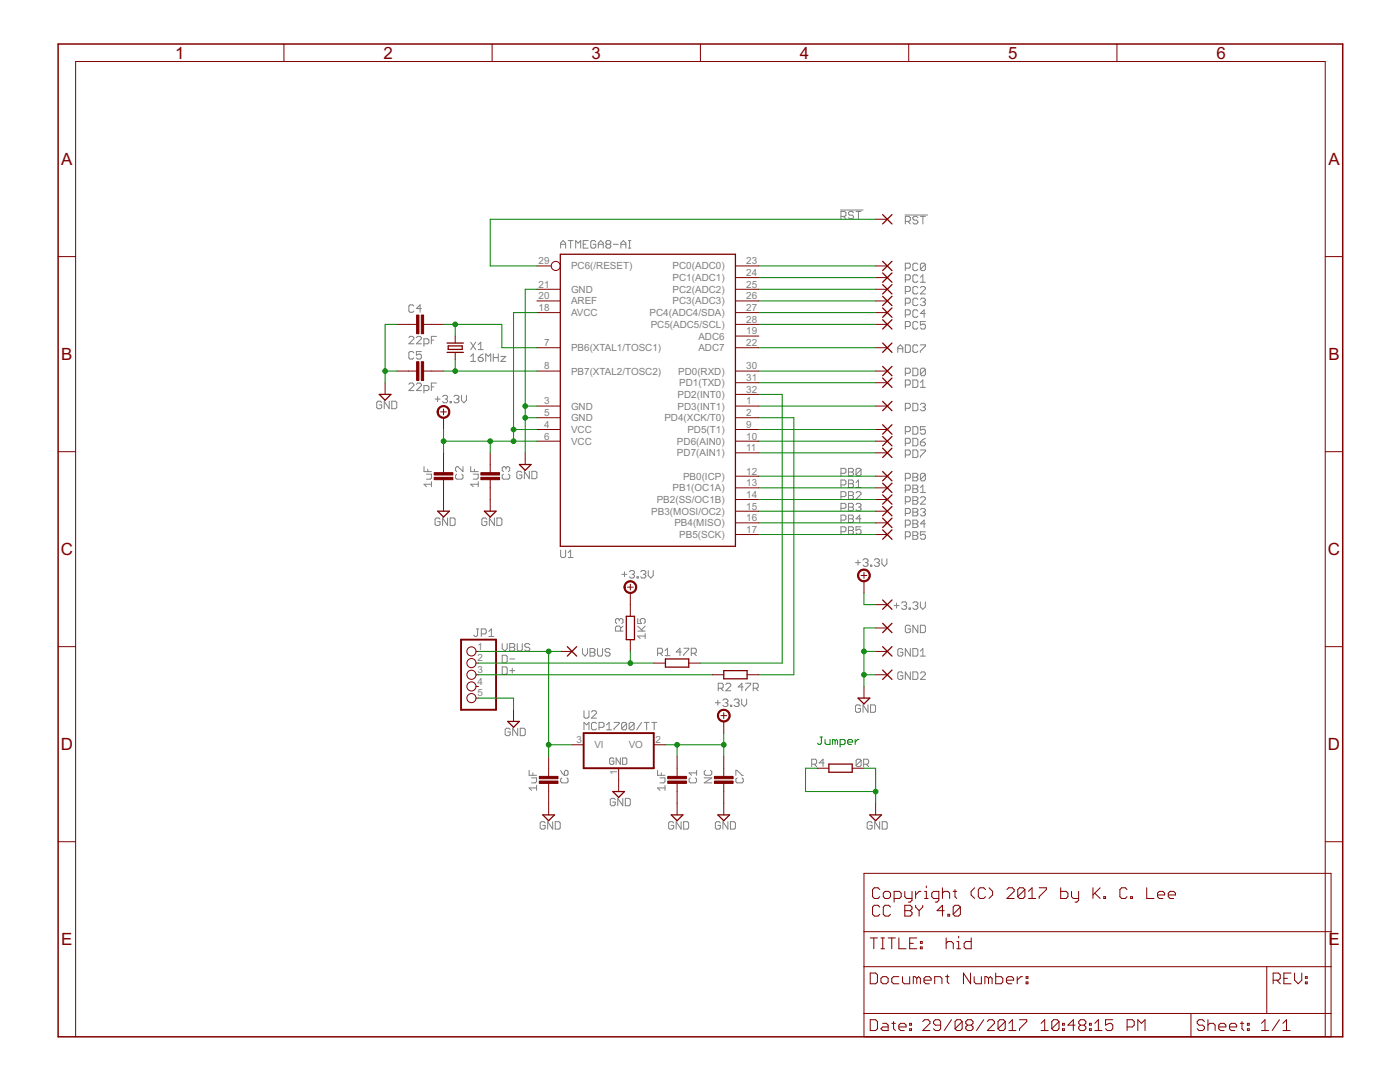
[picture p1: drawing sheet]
<svg xmlns="http://www.w3.org/2000/svg" width="279mm" height="216mm" viewBox="0 0 279 216" stroke-linecap="round" stroke-linejoin="round" font-family="sans-serif">
<g fill="none" stroke="#808080" stroke-width=".2">
<path d="M111.9 49.5v-1l.5-.5 .5 .5v1M111.9 48.7h1M113.4 48h1M113.9 48v1.5M114.9 49.5v-1.5l.5 .5 .5-.5v1.5M116.4 48.7h.5M117.4 48h-1v1.5h1M118.9 48.3l-.3-.3h-.4l-.3 .3v1l.3 .2h.4l.3-.2v-.6h-.5M119.4 48.7h1M119.4 49.5v-1l.5-.5 .5 .5v1M121.2 48.7h.4M121.2 48.7l-.3-.2v-.2l.3-.3h.4l.3 .3v.2l-.3 .2"/>
<path d="M121.2 48.7l-.3 .3v.3l.3 .2h.4l.3-.2v-.3l-.3-.3M122.4 48.7h1M123.9 48.7h1M123.9 49.5v-1l.5-.5 .5 .5v1M125.4 48h.5M125.4 49.5h.5M125.6 48v1.5M167.7 41.9h4.6M167.8 43.2h.8l.2-.3v-.5l-.2-.2h-.8v1.5M168.3 43.2l.5 .5M170.3 42.4l-.2-.2h-.5l-.3 .2v.3l.3 .2h.5l.2 .3v.2l-.2 .3h-.5l-.3-.3M170.8 42.2h1"/>
<path d="M171.3 42.2v1.5M180.6 42.9h4.5M180.7 44.2h.7l.3-.3v-.5l-.3-.2h-.7v1.5M180.7 53.5h.7l.3-.2v-.6l-.3-.2h-.7v1.5M180.7 55.8h.7l.3-.2v-.5l-.3-.3h-.7v1.5M180.7 58.2h.7l.3-.3v-.5l-.3-.2h-.7v1.5M181.2 44.2l.5 .5M183.2 43.4l-.3-.2h-.5l-.2 .2v.3l.2 .2h.5l.3 .3v.2l-.3 .3h-.5l-.2-.3M183.2 52.7l-.3-.2h-.5l-.2 .2v1l.2 .3h.5l.3-.3M183.2 55.1l-.3-.3h-.5l-.2 .3v1l.2 .2h.5l.3-.2M183.2 57.4l-.3-.2h-.5l-.2 .2v1l.2 .3h.5l.3-.3M183.2 59.8l-.3-.3h-.5l-.2 .3v.9l.2 .3h.5l.3-.3"/>
<path d="M183.7 57.4l.2-.2h.5l.3 .2v.3l-1 1h1M183.7 59.8l.2-.3h.5l.3 .3v.2l-.3 .2M183.7 43.2h1M183.7 55.3l.5-.5v1.5M183.7 56.3h1M184.2 43.2v1.5M184.7 52.7v1l-.3 .3h-.5l-.2-.3M184.7 52.7l-.3-.2h-.5l-.2 .2v1M184.7 52.7l-1 1M81.6 67.4l.2-.3h.5l.3 .3v.2l-1 1h1M81.6 76.7l.2-.3h.5l.3 .3v.2l-1 1h1M82.6 70.4l-.3-.3h-.5l-.2 .3v1l.2 .2h.5l.3-.2"/>
<path d="M82.6 61.1l-.3-.3h-.5l-.2 .3v1l.2 .2h.5l.3-.2M83.1 67.4l.2-.3h.5l.3 .3v.2l-1 1h1M83.1 76.7l.2-.3h.5l.3 .3v.2l-1 1h1M84.1 70.1h-1v.8l.5-.2h.2l.3 .2v.5l-.3 .2h-.5l-.2-.2M84.1 61.6h-1l.7-.8v1.5M84.6 68.6h.7l.3-.2v-.5l-.3-.3h-.7v1.5M84.6 77.9h.7l.3-.2v-.5l-.3-.3h-.7v1.5M86.1 67.9h.5M86.1 77.2h.5M86.8 79.6h1M87.1 67.1h-1v1.5M87.1 76.4h-1v1.5"/>
<path d="M87.3 79.1v1M88.3 79.1l.3-.2h.5l.2 .2v.3l-.2 .2M88.8 79.6h.3M89.1 79.6l.2 .3v.2l-.2 .3h-.5l-.3-.3M90.6 79.1l.2-.2h.5l.3 .2v.3l-.3 .2M91.1 79.6h.2M91.3 79.6l.3 .3v.2l-.3 .3h-.5l-.2-.3M92.1 78.9v1l.5 .5 .5-.5v-1M93.9 71.1l.5-.5v1.5M93.9 72.1h1M93.9 68.3l1 1.5M94.9 68.3l-1 1.5"/>
<path d="M95.4 71.4h.8l.2 .2v.3l-.2 .2h-.5l-.3-.2zM95.4 68.8l.5-.5v1.5M95.4 69.8h1M96.4 70.6l-1 .8M96.9 72.1v-1.5l.6 .5 .4-.5v1.5M98.4 71.4h1M98.4 70.6v1.5M99.4 70.6v1.5M99.9 71.1h1l-1 1h1M179.2 70.3v-1l.5-.5 .5 .5v1M179.2 69.6h1M180.7 60.5h.7l.3-.3v-.4l-.3-.3h-.7v1.5"/>
<path d="M180.7 62.8h.7l.3-.2v-.5l-.3-.3h-.7v1.5M180.7 65.2h.7l.3-.3v-.5l-.3-.2h-.7v1.5M180.7 68.8h.7l.3 .3v1l-.3 .2h-.7zM180.7 74.5h.7l.3-.3v-.5l-.3-.2h-.7v1.5M180.7 76.8h.7l.3-.2v-.5l-.3-.3h-.7v1.5M182.2 73.5h.7l.3 .2v1l-.3 .3h-.7zM182.2 75.8h.7l.3 .3v.9l-.3 .3h-.7zM183.2 62.1l-.3-.3h-.5l-.2 .3v1l.2 .2h.5l.3-.2M183.2 64.4l-.3-.2h-.5l-.2 .2v1l.2 .3h.5l.3-.3M183.2 69.1l-.3-.3h-.5l-.2 .3v1l.2 .2h.5l.3-.2M183.7 68.8h1v.3l-1 1v.2M183.7 76.3l.5-.5v1.5"/>
<path d="M183.7 77.3h1M184.2 60.2h.2M184.4 60.2l.3 .3v.2l-.3 .3h-.5l-.2-.3M184.7 64.2h-1v.7l.5-.2h.2l.3 .2v.5l-.3 .3h-.5l-.2-.3M184.7 73.7v1l-.3 .3h-.5l-.2-.3M184.7 62.6h-1l.7-.8v1.5M184.7 73.7l-.3-.2h-.5l-.2 .2v1M184.7 73.7l-1 1M76.2 80.3l-.3-.2h-.5l-.2 .2v1l.2 .3h.5l.3-.3v-.5h-.5M77.7 80.1v1.5l-1-1.5v1.5M78.2 80.1h.7l.3 .2v1l-.3 .3h-.7zM84.6 93.1v1h1.5"/>
<path d="M85.1 94.6h1v.8l-.2 .2h-.8M85.4 93.6v.5M86.1 96.6h-1.5l.5 .5M86.1 96.1v1M89.8 80.1h.3v.3h-.3zM91.2 94.6l-.3 .3v.5l.3 .2h1l.2-.2v-.5l-.2-.3M92.4 93.1v1l-1-1h-.2l-.3 .3v.5l.3 .2M93.9 93.1v1h1.5M94.4 94.6h1v.8l-.2 .2h-.8M94.7 93.6v.5M95.4 96.6h-1.5l.5 .5M95.4 96.1v1"/>
<path d="M100.5 94.6l-.3 .3v.5l.3 .2h1l.2-.2v-.5l-.2-.3M101 93.4l-.3-.3h-.2l-.3 .3v.5l.3 .2M101 93.4l.2-.3h.3l.2 .3v.5l-.2 .2M101 93.4v.2M104.1 94.3l-.2-.3h-.5l-.3 .3v1l.3 .2h.5l.2-.2v-.5h-.4M105.6 94v1.5l-1-1.5v1.5M106.2 94h.7l.2 .3v1l-.2 .2h-.7zM167.8 94.4h.8l.2-.2v-.5l-.2-.2h-.8v1.5M167.8 96.8h.8l.2-.3v-.5l-.2-.2h-.8v1.5M167.8 99.1h.8l.2-.2v-.5l-.2-.3h-.8v1.5M169.3 93.5h.8l.2 .2v.3l-.2 .2 .2 .2v.3l-.2 .3h-.8zM169.3 98.1h.8l.2 .3v.2l-.2 .3 .2 .2v.3l-.2 .2h-.8z"/>
<path d="M169.3 95.8h.8l.2 .2v.3l-.2 .2 .2 .3v.2l-.2 .3h-.8zM169.3 98.9h.8M169.3 94.2h.8M169.3 96.5h.8M170.8 98.4l.3-.3h.5l.2 .3v.2l-1 1h1M170.8 96.3l.5-.5v1.5M170.8 97.3h1M171.8 93.7l-.2-.2h-.5l-.3 .2v1M171.8 93.7v1l-.2 .3h-.5l-.3-.3M171.8 93.7l-1 1M180.7 81.5h.7l.3-.3v-.5l-.3-.2h-.7v1.5M180.7 86.1h.7l.3-.2v-.5l-.3-.3h-.7v1.5"/>
<path d="M180.7 88.5h.7l.3-.3v-.5l-.3-.2h-.7v1.5M180.7 90.8h.7l.3-.3v-.5l-.3-.2h-.7v1.5M180.7 95.4h.7l.3-.2v-.5l-.3-.3h-.7v1.5M180.7 97.8h.7l.3-.3v-.5l-.3-.2h-.7v1.5M182.2 99.1h.7l.3 .3v.2l-.3 .3 .3 .2v.3l-.3 .2h-.7zM182.2 80.5h.7l.3 .2v1l-.3 .3h-.7zM182.2 85.1h.7l.3 .3v1l-.3 .2h-.7zM182.2 87.5h.7l.3 .2v1l-.3 .3h-.7zM182.2 89.8h.7l.3 .2v1l-.3 .3h-.7zM182.2 94.4h.7l.3 .3v.3l-.3 .2 .3 .2v.3l-.3 .2h-.7zM182.2 96.8h.7l.3 .2v.3l-.3 .2 .3 .3v.2l-.3 .3h-.7zM182.2 99.9h.7"/>
<path d="M182.2 97.5h.7M182.2 95.2h.7M183.7 99.4l.2-.3h.5l.3 .3v.2l-1 1h1M183.7 80.7l.2-.2h.5l.3 .2v.3l-.3 .2M183.7 88.2h.7l.3 .3v.2l-.3 .3h-.5l-.2-.3zM183.7 89.8h1v.2l-1 1v.3M183.7 97.3l.5-.5v1.5M183.7 98.3h1M184.2 81.2h.2M184.4 81.2l.3 .3v.2l-.3 .3h-.5l-.2-.3M184.7 85.1h-1v.8l.5-.3h.2l.3 .3v.5l-.3 .2h-.5l-.2-.2M184.7 94.7v1l-.3 .2h-.5l-.2-.2"/>
<path d="M184.7 94.7l-.3-.3h-.5l-.2 .3v1M184.7 94.7l-1 1M184.7 87.5l-1 .7M87.8 103.6l-.2-.2h-.5l-.3 .2v1l.3 .3h.5l.2-.3v-.5h-.5M89.3 103.4v1.5l-1-1.5v1.5M89.8 103.4h.8l.2 .2v1l-.2 .3h-.8zM97.2 103.6l-.3-.2h-.5l-.2 .2v1l.2 .3h.5l.3-.3v-.5h-.6M98.7 103.4v1.5l-1-1.5v1.5M99.2 103.4h.7l.3 .2v1l-.3 .3h-.7zM111.9 109.8v1.2l.2 .3h.5l.3-.3v-1.2M113.4 110.3l.5-.5v1.5M113.4 111.3h1"/>
<path d="M124.1 114.6h1M124.6 114.1v1M125.6 114.1l.3-.2h.5l.2 .2v.2l-.2 .3M126.1 114.6h.3M126.4 114.6l.2 .3v.2l-.2 .2h-.5l-.3-.2M127.1 115.1h.3v.2h-.3zM127.9 114.1l.2-.2h.5l.3 .2v.2l-.3 .3M128.4 114.6h.2M128.6 114.6l.3 .3v.2l-.3 .2h-.5l-.2-.2M129.4 113.9v1l.5 .4 .5-.4v-1M167.8 101.4h.8l.2-.2v-.5l-.2-.3h-.8v1.5M167.8 103.8h.8l.2-.3v-.5l-.2-.2h-.8v1.5"/>
<path d="M167.8 106.1h.8l.2-.2v-.6l-.2-.2h-.8v1.5M169.3 100.4h.8l.2 .3v.2l-.2 .3 .2 .2v.3l-.2 .2h-.8zM169.3 105.1h.8l.2 .2v.3l-.2 .3 .2 .2v.2l-.2 .3h-.8zM169.3 102.8h.8l.2 .2v.3l-.2 .2 .2 .3v.2l-.2 .3h-.8zM169.3 103.5h.8M169.3 105.9h.8M169.3 101.2h.8M170.7 112.3h1M170.8 100.7l.3-.3h.5l.2 .3v.2l-.2 .3M171.2 111.8v1M171.3 101.2h.3M171.6 101.2l.2 .2v.3l-.2 .2h-.5l-.3-.2"/>
<path d="M171.8 105.1h-1v.8l.5-.3h.3l.2 .3v.4l-.2 .3h-.5l-.3-.3M171.8 103.5h-1l.8-.7v1.5M172.2 111.8l.3-.3h.5l.2 .3v.2l-.2 .3M172.7 112.3h.3M173 112.3l.2 .2v.3l-.2 .2h-.5l-.3-.2M173.7 112.8h.3v.2h-.3zM174.5 111.8l.2-.3h.5l.3 .3v.2l-.3 .3M175 112.3h.2M175.2 112.3l.3 .2v.3l-.3 .2h-.5l-.2-.2M176 111.5v1l.5 .5 .5-.5v-1M180.7 100.1h.7l.3-.2v-.5l-.3-.3h-.7v1.5M180.7 102.4h.7l.3-.2v-.5l-.3-.2h-.7v1.4"/>
<path d="M180.7 104.8h.7l.3-.3v-.5l-.3-.2h-.7v1.5M180.7 107.1h.7l.3-.3v-.4l-.3-.3h-.7v1.5M182.2 101.5h.7l.3 .2v.2l-.3 .3 .3 .2v.3l-.3 .2h-.7zM182.2 103.8h.7l.3 .2v.3l-.3 .2 .3 .3v.2l-.3 .3h-.7zM182.2 106.1h.7l.3 .3v.2l-.3 .2 .3 .3v.3l-.3 .2h-.7zM182.2 102.2h.7M182.2 104.5h.7M182.2 106.8h.7M183.7 101.7l.2-.2h.5l.3 .2v.2l-.3 .3M184.2 102.2h.2M184.4 102.2l.3 .2v.3l-.3 .2h-.5l-.2-.2M184.7 104.5h-1l.7-.7v1.5"/>
<path d="M184.7 106.1h-1v.7l.5-.2h.2l.3 .2v.6l-.3 .2h-.5l-.2-.2M95.1 125.5h.4M95.3 125.5v1.2l-.2 .3h-.3l-.2-.3M96.1 126.5h.7l.2-.3v-.4l-.2-.3h-.7v1.5M97.6 127h1M97.6 126l.5-.5v1.5M100.2 128.4v1l.5 .5 .5-.5v-1M100.2 130.7h.8l.2 .3v1l-.2 .2h-.8zM100.2 133.1h.8l.2 .2v1l-.2 .3h-.8zM101.7 128.4h.8l.2 .3v.2l-.2 .3 .2 .2v.2l-.2 .3h-.8zM101.7 131.5h1M101.7 133.8h1"/>
<path d="M101.7 129.2h.8M102.2 133.3v1M103.2 128.4v1.2l.3 .3h.5l.2-.3v-1.2M105.7 128.7l-.2-.3h-.5l-.3 .3v.2l.3 .3h.5l.2 .2v.2l-.2 .3h-.5l-.3-.3M116.2 129.4v1l.6 .5 .4-.5v-1M117.8 129.4h.7l.2 .3v.2l-.2 .3 .2 .2v.3l-.2 .2h-.7zM117.8 130.2h.7M119.3 129.4v1.3l.2 .2h.5l.2-.2v-1.3M121.8 129.7l-.3-.3h-.5l-.2 .3v.2l.2 .3h.5l.3 .2v.3l-.3 .2h-.5l-.2-.2M123.6 123.7l-.3-.3h-.2l-.3 .3v.5l.3 .2M123.6 123.7l.2-.3h.3l.2 .3v.5l-.2 .2M123.6 123.7v.2"/>
<path d="M123.8 125.9v-.7l-.2-.3h-.5l-.3 .3v.7h1.5M124.3 124.9l-.5 .5M127.3 123.4v1h.7l-.2-.5v-.2l.2-.3h.5l.3 .3v.5l-.3 .2M127.3 125.9h1.5M127.3 124.9l1 1M128.8 126.9h-1.5l.5 .5M128.8 126.4v1M128.8 124.9l-.8 .8M131.2 130.3h.8l.2-.2v-.5l-.2-.3h-.8v1.5M131.7 130.3l.5 .5M132.7 129.8l.5-.5v1.5M132.7 130.8h1"/>
<path d="M136 130.1h-1l.7-.8v1.5M136.5 129.3h1v.3l-1 1v.2M138 130.3h.7l.3-.2v-.5l-.3-.3h-.7v1.5M138.5 130.3l.5 .5M143.3 139.7v1M143.3 137.3h.8l.2-.2v-.5l-.2-.3h-.8v1.5M143.8 137.3l.5 .5M144.3 139.7l.2-.2h.5l.3 .2v.3l-.3 .2M144.8 136.6l.3-.3h.5l.2 .3v.2l-1 1h1M146.5 139.7l.3-.2h.5l.2 .2v.3l-.2 .2M148 139.5v1l.5 .5 .5-.5v-1M148.3 137.1h-1l.8-.8v1.5"/>
<path d="M148.8 136.3h1v.3l-1 1v.2M150.3 137.3h.8l.2-.2v-.5l-.2-.3h-.8v1.5M150.8 137.3l.5 .5M178.4 120.8h1M178.9 120.3v1M179.9 120.3l.3-.2h.5l.2 .2v.3l-.2 .2M180.2 129.7l-.3-.3h-.5l-.2 .3v1l.2 .2h.5l.3-.2v-.5h-.5M180.2 134.3l-.3-.2h-.5l-.2 .2v1l.2 .3h.5l.3-.3v-.5h-.5M180.4 120.8h.3M180.7 120.8l.2 .3v.2l-.2 .3h-.5l-.3-.3M181.4 121.3h.3v.3h-.3zM181.7 125l-.3-.2h-.5l-.2 .2v1l.2 .2h.5l.3-.2v-.5h-.5"/>
<path d="M181.7 129.4v1.5l-1-1.5v1.5M181.7 134.1v1.5l-1-1.5v1.5M182.2 129.4h.7l.3 .3v1l-.3 .2h-.7zM182.2 134.1h.7l.3 .2v1l-.3 .3h-.7zM182.2 120.3l.2-.2h.5l.3 .2v.3l-.3 .2M182.7 120.8h.2M182.9 120.8l.3 .3v.2l-.3 .3h-.5l-.2-.3M183.2 124.8v1.4l-1-1.4v1.4M183.7 120.1v1l.5 .5 .5-.5v-1M183.7 124.8h.7l.3 .2v1l-.3 .2h-.7zM183.7 134.3l.2-.2h.5l.3 .2v.3l-1 1h1M183.7 129.9l.5-.5v1.5"/>
<path d="M183.7 130.9h1M101.8 145.6l-.2-.3h-.5l-.3 .3v1l.3 .2h.5l.2-.2v-.6h-.5M103.3 145.3v1.5l-1-1.5v1.5M103.8 145.3h.8l.2 .3v1l-.2 .2h-.8zM105.6 153.7v1h1.5M106.1 155.2h1v.8l-.3 .2h-.7M106.3 154.2v.5M107.1 157.2h-1.5l.5 .5M107.1 156.7v1M111.9 153.7l.7 1M112.1 155.2l-.2 .3v.5l.2 .2h1l.3-.2v-.5l-.3-.3M112.9 153.7h.2l.3 .3v.5l-.3 .2h-.5v-.7z"/>
<path d="M116.5 141.8v1.3l.3 .2h.5l.2-.2v-1.3M116.5 145.6v-1.5l.6 .5 .4-.5v1.5M118 142.1l.3-.3h.5l.2 .3v.2l-1 1h1M119 144.4l-.2-.3h-.5l-.3 .3v1l.3 .2h.5l.2-.2M119.5 145.1h.8l.2-.2v-.5l-.2-.3h-.8v1.5M121.1 145.6h.9M121.1 144.6l.5-.5v1.5M122.5 151.4l-.2-.2h-.4l-.2 .2v.9l.2 .2h.4l.2-.2v-.4h-.4M122.6 144.1h.9v.3l-.9 1v.2M122.8 159.5l-.3-.2h-.5l-.2 .2v1l.2 .3h.5l.3-.3v-.5h-.5M123.8 151.2v1.3l-.8-1.3v1.3M124.2 151.2h.7l.2 .2v.9l-.2 .2h-.7z"/>
<path d="M124.3 159.3v1.5l-1-1.5v1.5M124.8 159.3h.7l.3 .2v1l-.3 .3h-.7zM125.1 144.4l-.3-.3h-.5l-.2 .3v1M125.1 144.4v1l-.3 .2h-.5l-.2-.2M125.1 144.4l-1 1M126.6 144.4l-.3-.3h-.5l-.2 .3v1M126.6 144.4v1l-.3 .2h-.5l-.2-.2M126.6 144.4l-1 1M128.1 144.1l-1 1.5M128.6 144.1h1M129.1 144.1v1.5M130.1 144.1h1"/>
<path d="M130.6 144.1v1.5M131.2 153.7v1h1.5M131.7 155.2h1v.8l-.2 .2h-.8M132 154.2v.5M132.7 157.2h-1.5l.5 .5M132.7 156.7v1M137.8 155.2l-.3 .3v.5l.3 .2h1l.2-.2v-.5l-.2-.3M139 153.7v1M139 154.2h-1.5l.5 .5M140.5 155.2h1.5l-1.5 1h1.5M140.8 153.7l-.3 .3v.5l.3 .2h1l.2-.2v-.5l-.2-.3M142.8 140.2h1"/>
<path d="M144.8 140.2h.2M145 140.2l.3 .3v.2l-.3 .3h-.5l-.2-.3M145.8 140.7h.2v.3h-.2zM146.9 154.7v-1h.2l1 1h.2M147 140.2h.3M147.1 155.2l-.2 .3v.5l.2 .2h1l.2-.2v-.5l-.2-.3M147.3 140.2l.2 .3v.2l-.2 .3h-.5l-.3-.3M162 152.5h.8l.2-.3v-.5l-.2-.2h-.8v1.5M162.5 152.5l.5 .5M164.5 152.2h-1l.8-.7v1.5M171.7 140.9l-.2-.2h-.5l-.3 .2v1l.3 .2h.5l.2-.2v-.5h-.5M171.9 151.7l-.3-.2h-.5l-.2 .2v1"/>
<path d="M171.9 151.7v1l-.3 .3h-.5l-.2-.3M171.9 151.7l-1 1M172.4 152.5h.7l.3-.3v-.5l-.3-.2h-.7v1.5M172.8 152.5l.6 .5M173.2 140.7v1.4l-1-1.4v1.4M173.7 140.7h.8l.2 .2v1l-.2 .2h-.8zM108.8 164.2l-.2-.2h-.5l-.3 .2v1l.3 .2h.5l.2-.2v-.5h-.5M110.3 164v1.4l-1-1.4v1.4M110.8 164h.7l.3 .2v1l-.3 .2h-.7zM134.5 164.2l-.3-.2h-.5l-.3 .2v1l.3 .2h.5l.3-.2v-.5h-.6M135.9 164v1.4l-1-1.4v1.4M136.4 164h.8l.2 .2v1l-.2 .2h-.8z"/>
<path d="M143.8 164.2l-.3-.2h-.5l-.2 .2v1l.2 .2h.5l.3-.2v-.5h-.5M145.3 164v1.4l-1-1.4v1.4M145.8 164h.7l.3 .2v1l-.3 .2h-.7zM174.1 164.2l-.3-.2h-.5l-.2 .2v1l.2 .2h.5l.3-.2v-.5h-.5M175.6 164v1.4l-1-1.4v1.4M176.1 164h.7l.3 .2v1l-.3 .2h-.7z"/>
</g>
<g fill="none" stroke="#800000" stroke-width=".2">
<path d="M56.7 8.8v3.5M98.2 8.8v3.5M139.8 8.8v3.5M181.4 8.8v3.5M222.9 8.8v3.5M11.6 51.2h3.5M107.1 57.7h4.7M107.1 53.1h2.9M146.8 57.7h4.6M146.8 55.4h4.6M146.8 53.1h4.6M174.8 57.7h2.3"/>
<path d="M174.8 55.4h2.3M174.8 53.1h2.3M174.8 43.8h2.3M264.5 51.2h3.5M76.9 76.4v2.3M79.2 64.7h3.9M79.2 74h3.9M84.5 64.7h4M84.5 74h4M90.8 67.1v1.4M90.8 70.3v1.4M107.1 74h4.7"/>
<path d="M107.1 69.4h4.7M107.1 60h4.7M107.1 62.4h4.7M146.8 64.7h4.6M146.8 74h4.6M146.8 69.4h4.6M146.8 60h4.6M146.8 62.4h4.6M146.8 78.7h4.6M146.8 76.4h4.6M146.8 67.1h4.6M174.8 64.7h2.3"/>
<path d="M174.8 74h2.3M174.8 69.4h2.3M174.8 60h2.3M174.8 62.4h2.3M174.8 76.4h2.3M11.6 90.1h3.5M87.9 82.2h1.2M88.5 81.6v1.2M88.5 83.4v2.3M88.5 90.4v3.9M88.5 95.7v6.3M97.8 90.4v3.9"/>
<path d="M97.8 95.7v6.3M104.8 90.4v2.3M107.1 81h4.7M107.1 83.4h4.7M107.1 85.7h4.7M107.1 88h4.7M146.8 81h4.6M146.8 83.4h4.6M146.8 85.7h4.6M146.8 88h4.6M146.8 99.7h4.6M146.8 97.3h4.6"/>
<path d="M146.8 95h4.6M146.8 90.4h4.6M174.8 81h2.3M174.8 85.7h2.3M174.8 88h2.3M174.8 99.7h2.3M174.8 97.3h2.3M174.8 95h2.3M174.8 90.4h2.3M264.5 90.1h3.5M125.2 117.2h1.2M125.8 116.6v1.1"/>
<path d="M125.8 118.3v4.7M146.8 106.7h4.6M146.8 104.3h4.6M146.8 102h4.6M171.8 114.8h1.2M172.4 114.2v1.2M172.4 116v2.3M174.8 106.7h2.3M174.8 104.3h2.3M174.8 102h2.3M11.6 129h3.5M95 132.3h.5"/>
<path d="M95 134.6h.5M95 130h.5M95 137h.5M95 139.3h.5M111.8 130h2.4M125.8 127.6v2.4M130.5 132.3h2.3M137.5 132.3h2.3M142.1 134.6h2.3M149.1 134.6h2.3M172.4 137v2.3M174.8 134.6h2.3"/>
<path d="M174.8 130h2.3M174.8 125.3h2.3M174.8 120.6h2.3M264.5 129h3.5M102.5 141.6v2.4M109.5 150.9v4M109.5 156.3v6.3M114.2 148.6h2.3M123.5 153.3v4.6M130.5 148.6h2.3M135.1 150.9v4M135.1 156.3v6.3"/>
<path d="M143.9 142.8h1.1M144.4 142.2v1.2M144.4 144v2.3M144.4 150.9v4M144.4 156.3v6.3M163.1 153.3h2.3M170.1 153.3h2.3M11.6 168h3.5M172.4 174.3h93.2v32.6h-93.2zM174.8 160.3v2.3M175.6 177.5l-.4-.4h-.7l-.4 .4v1.4l.4 .4h.7l.4-.4M176.3 178.2l.3-.3h.8l.3 .3v.7l-.3 .4h-.8l-.3-.4z"/>
<path d="M178.4 179.3h1.1l.4-.4v-.7l-.4-.3h-1.1v2.1M180.6 177.9v1l.3 .4h1.1M182 177.9v1.7l-.3 .4h-.4M182.7 177.9v1.4M183.8 177.9h-.4l-.7 .7M184.5 179.3h.7M184.5 177.9h.4v1.4M184.9 176.8v.3M187.4 179.3h-1.1l-.4-.4v-.7l.4-.3h1.1v1.7l-.4 .4h-.4M188.1 178.2l.3-.3h.8l.3 .3v1.1M188.1 177.1v2.2M190.2 177.9h.7"/>
<path d="M190.6 177.5v1.4l.3 .4M194.5 177.1l-.7 .8v.7l.7 .7M196.7 177.5l-.4-.4h-.7l-.4 .4v1.4l.4 .4h.7l.4-.4M197.4 177.1l.7 .8v.7l-.7 .7M201 177.5l.3-.4h.7l.4 .4v.4l-1.4 1.4h1.4M204.5 177.5l-.3-.4h-.7l-.4 .4v1.4M204.5 177.5v1.4l-.3 .4h-.7l-.4-.4M204.5 177.5l-1.4 1.4M205.3 179.3h1.4M205.3 177.9l.7-.8v2.2M207.4 177.1h1.4v.4l-1.4 1.4v.4M211.7 177.1v2.2h1.1l.3-.4v-.7l-.3-.3h-1.1"/>
<path d="M213.8 177.9v1l.4 .4h1.1M215.3 177.9v1.7l-.4 .4h-.4M218.1 177.1v2.2M218.5 178.2l1.1 1.1M219.6 177.1l-1.5 1.5M220.3 178.9h.3v.4h-.3zM224.9 177.5l-.3-.4h-.7l-.4 .4v1.4l.4 .4h.7l.3-.4M225.6 178.9h.4v.4h-.4zM228.9 177.1v2.2h1.4M231 178.6h1.4v-.4l-.3-.3h-.7l-.4 .3v.7l.4 .4h.7M233.2 178.6h1.4v-.4l-.4-.3h-.7l-.3 .3v.7l.3 .4h.7M264.5 168h3.5"/>
<path d="M172.4 192.9h93.2M172.4 185.9h93.2M173.7 194.2h1.1l.3 .3v1.4l-.3 .4h-1.1zM173.7 187.2h1.4M174.4 187.2v2.1M175.6 181l-.4-.4h-.7l-.4 .4v1.4l.4 .4h.7l.4-.4M175.8 195.2l.4-.3h.7l.3 .3v.7l-.3 .4h-.7l-.4-.4zM175.8 187.2h.7M175.8 189.3h.7M176.2 187.2v2.1M177.2 187.2h1.5M177.7 181l-.3-.4h-.8l-.3 .4v1.4l.3 .4h.8l.3-.4"/>
<path d="M178 187.2v2.1M179.4 187.2v2.1h1.4M179.4 194.9h-1.1l-.3 .3v.7l.3 .4h1.1M180.1 194.9v1l.4 .4h1v-1.4M180.6 180.6h1.1l.3 .4v.4l-.3 .3 .3 .4v.3l-.3 .4h-1.1zM180.6 181.7h1.1M181.5 188.2h.8M182.7 180.6v.4l.7 .7M183 187.2h-1.5v2.1h1.5M183 195.2l-.4-.3h-.3v1.4M183 195.2l.3-.3 .4 .3v1.1M183 195.2v1.1"/>
<path d="M183.4 181.7v1.1M183.7 189h.3v.3h-.3zM183.7 187.9h.3v.3h-.3zM184.1 180.6v.4l-.7 .7M184.4 195.6h1.4v-.4l-.3-.3h-.7l-.4 .3v.7l.4 .4h.7M186.5 196.3v-1.4h1.1l.4 .3v1.1M188.4 181.7h-1.4l1.1-1.1v2.2M188.7 194.9h.7M188.8 188.2l.4-.3h.7l.3 .3v1.1M188.8 187.2v2.1M189.1 194.5v1.4l.3 .4M189.2 182.4h.3v.4h-.3z"/>
<path d="M191 189.3h.7M191 187.9h.3v1.4M191.3 186.8v.4M191.7 181l-.4-.4h-.7l-.4 .4v1.4M191.7 181v1.4l-.4 .4h-.7l-.4-.4M191.7 181l-1.5 1.4M193.7 194.2v2.1l-1.4-2.1v2.1M193.8 187.2v2.1h-1l-.4-.3v-.8l.4-.3h1M194.4 194.9v1l.4 .4h1.1v-1.4M197.3 195.2l-.4-.3h-.3v1.4M197.3 195.2v1.1M197.3 195.2l.3-.3 .4 .3v1.1"/>
<path d="M198.7 194.2v2.1h1.1l.3-.4v-.7l-.3-.3h-1.1M200.9 195.6h1.4v-.4l-.4-.3h-.7l-.3 .3v.7l.3 .4h.7M203 194.9v1.4M204.1 194.9h-.4l-.7 .7M204.8 195.9h.3v.4h-.3zM204.8 194.9h.3v.3h-.3zM252.8 192.9v9.3M254.1 195.6h1l.4-.4v-.7l-.4-.3h-1v2.1M254.8 195.6l.7 .7M256.2 195.2h.7M257.7 194.2h-1.5v2.1h1.5M258.4 194.2v1.4l.7 .7 .7-.7v-1.4"/>
<path d="M260.5 195.9h.4v.4h-.4zM260.5 194.9h.4v.3h-.4zM15.1 206.9v-194.6h249.4v194.6M172.4 202.2h93.2M173.7 203.5h1.1l.3 .3v1.5l-.3 .3h-1.1zM176.2 204.2h.7l.3 .4v1h-1l-.4-.3 .4-.4h1M178 204.2h.7M178.3 203.8v1.5l.4 .3M179.4 204.9h1.4v-.3l-.3-.4h-.8l-.3 .4v.7l.3 .3h.8M181.5 205.3h.4v.3h-.4zM181.5 204.2h.4v.4h-.4zM184.1 203.8l.4-.3h.7l.4 .3v.4l-1.5 1.4h1.5"/>
<path d="M187.7 204.6h-1l-.4-.4v-.4l.4-.3h.7l.3 .3v1.5l-.3 .3h-.7l-.4-.3M189.9 203.5l-1.5 2.1M192 203.8l-.3-.3h-.7l-.4 .3v1.5M192 203.8v1.5l-.3 .3h-.7l-.4-.3M192 203.8l-1.4 1.5M193.1 204.6l-.4 .3v.4l.4 .3h.7l.4-.3v-.4l-.4-.3M193.1 204.6l-.4-.4v-.4l.4-.3h.7l.4 .3v.4l-.4 .4M193.1 204.6h.7M196.3 203.5l-1.4 2.1M197 203.8l.4-.3h.7l.4 .3v.4l-1.5 1.4h1.5M200.6 203.8l-.3-.3h-.8l-.3 .3v1.5M200.6 203.8v1.5l-.3 .3h-.8l-.3-.3"/>
<path d="M200.6 203.8l-1.4 1.5M201.3 205.6h1.5M201.3 204.2l.7-.7v2.1M203.5 203.5h1.4v.3l-1.4 1.5v.3M207.8 205.6h1.4M207.8 204.2l.7-.7v2.1M211.3 203.8v1.5l-.3 .3h-.7l-.4-.3M211.3 203.8l-.3-.3h-.7l-.4 .3v1.5M211.3 203.8l-1.4 1.5M212 205.3h.4v.3h-.4zM212 204.2h.4v.4h-.4zM214.6 204.6h-1.5l1.1-1.1v2.1"/>
<path d="M215.6 204.6l-.3-.4v-.4l.3-.3h.7l.4 .3v.4l-.4 .4M215.6 204.6l-.3 .3v.4l.3 .3h.7l.4-.3v-.4l-.4-.3M215.6 204.6h.7M217.4 205.3h.4v.3h-.4zM217.4 204.2h.4v.4h-.4zM218.5 205.6h1.4M218.5 204.2l.7-.7v2.1M222.1 203.5h-1.5v1.1l.8-.4h.3l.4 .4v.7l-.4 .3h-.7l-.4-.3M224.9 204.9h1.1l.4-.3v-.8l-.4-.3h-1.1v2.1M227.1 205.6v-2.1l.7 .7 .7-.7v2.1M237.7 202.2v4.7M240.4 203.8l-.4-.3h-.7l-.4 .3v.4l.4 .4h.7l.4 .3v.4l-.4 .3h-.7l-.4-.3"/>
<path d="M241.1 204.6l.3-.4h.7l.4 .4v1M241.1 203.5v2.1M243.2 204.9h1.4v-.3l-.3-.4h-.7l-.4 .4v.7l.4 .3h.7M245.4 204.9h1.4v-.3l-.4-.4h-.7l-.3 .4v.7l.3 .3h.7M247.5 204.2h.7M247.9 203.8v1.5l.3 .3M248.9 205.3h.4v.3h-.4zM248.9 204.2h.4v.4h-.4zM251.8 205.6h1.4M251.8 204.2l.7-.7v2.1M255.3 203.5l-1.4 2.1M256 205.6h1.5"/>
<path d="M256 204.2l.8-.7v2.1"/>
<circle cx="110.9" cy="53.1" r=".91"/>
<circle cx="94.1" cy="139.3" r=".91"/>
<circle cx="94.1" cy="134.6" r=".91"/>
<circle cx="94.1" cy="137" r=".91"/>
<circle cx="94.1" cy="130" r=".91"/>
<circle cx="94.1" cy="132.3" r=".91"/>
</g>
<g fill="none" stroke="#800000" stroke-width=".25">
<path d="M111.8 50.7h35v58.3h-35zM176.1 42.8l1.9 1.9M176.1 52.1l1.9 1.9M176.1 56.8l1.9 1.9M176.1 54.5l1.9 1.8M176.1 59.1l1.9 1.9M178 42.8l-1.9 1.9M178 52.1l-1.9 1.9M178 56.8l-1.9 1.9M178 54.5l-1.9 1.8M178 59.1l-1.9 1.9M75.7 78.7h2.3l-1.1 1.2z"/>
<path d="M89.2 70.3h3.3M89.2 68.5h3.3M89.5 69h2.7v.7h-2.7zM176.1 73.1l1.9 1.9M176.1 75.4l1.9 1.9M176.1 61.4l1.9 1.9M176.1 63.8l1.9 1.9M176.1 68.5l1.9 1.8M178 73.1l-1.9 1.9M178 75.4l-1.9 1.9M178 61.4l-1.9 1.9M178 63.8l-1.9 1.9"/>
<path d="M178 68.5l-1.9 1.8M103.7 92.7h2.3l-1.2 1.2zM176.1 98.7l1.9 1.9M176.1 96.4l1.9 1.9M176.1 94.1l1.9 1.8M176.1 89.4l1.9 1.9M176.1 87.1l1.9 1.9M176.1 84.8l1.9 1.8M176.1 80.1l1.9 1.9M178 98.7l-1.9 1.9M178 96.4l-1.9 1.9M178 94.1l-1.9 1.8"/>
<path d="M178 89.4l-1.9 1.9M178 87.1l-1.9 1.9M178 84.8l-1.9 1.8M178 80.1l-1.9 1.9M87.4 102h2.3l-1.2 1.2zM96.7 102h2.3l-1.2 1.2zM176.1 101.1l1.9 1.8M176.1 103.4l1.9 1.9M176.1 105.7l1.9 1.9M176.1 119.7l1.9 1.9M178 101.1l-1.9 1.8M178 103.4l-1.9 1.9"/>
<path d="M178 105.7l-1.9 1.9M178 119.7l-1.9 1.9M113.2 129l1.9 1.9M115.1 129l-1.9 1.9M125 123h1.6v4.6h-1.6zM132.8 131.5h4.7v1.6h-4.7zM144.4 133.8h4.7v1.6h-4.7zM171.2 139.3h2.4l-1.2 1.2zM176.1 124.4l1.9 1.8M176.1 129l1.9 1.9M176.1 133.7l1.9 1.9M178 124.4l-1.9 1.8"/>
<path d="M178 129l-1.9 1.9M178 133.7l-1.9 1.9M101.3 144h2.4l-1.2 1.1zM122.3 157.9h2.3l-1.1 1.2zM165.4 152.5h4.7v1.6h-4.7zM108.3 162.6h2.4l-1.2 1.2zM134 162.6h2.3l-1.2 1.2zM143.3 162.6h2.3l-1.2 1.2zM173.6 162.6h2.3l-1.1 1.2z"/>
</g>
<g fill="#800000" stroke="#800000" stroke-width=".2">
<path d="M84.1 62.9h.4v3.7h-.4z"/>
<path d="M83.1 62.9h.5v3.7h-.5z"/>
<path d="M84.1 72.2h.4v3.7h-.4z"/>
<path d="M83.1 72.2h.5v3.7h-.5z"/>
<path d="M96 95.2h3.7v.5h-3.7z"/>
<path d="M96 94.3h3.7v.5h-3.7z"/>
<path d="M107.6 155.9h3.8v.4h-3.8z"/>
<path d="M107.6 154.9h3.8v.5h-3.8z"/>
<path d="M86.7 95.2h3.7v.5h-3.7z"/>
<path d="M86.7 94.3h3.7v.5h-3.7z"/>
<path d="M133.3 155.9h3.7v.4h-3.7z"/>
<path d="M133.3 154.9h3.7v.5h-3.7z"/>
<path d="M142.6 155.9h3.7v.4h-3.7z"/>
<path d="M142.6 154.9h3.7v.5h-3.7z"/>
</g>
<g fill="#800000" stroke="#800000" stroke-width=".2">
<path d="M124.9 116.2a1.28 1.28 0 0 1 2 .3 1.28 1.28 0 0 1-.8 1.9 1.28 1.28 0 0 1-1.6-1.2h.3a1.05 1.05 0 0 1 1.5-.9 1.05 1.05 0 0 1 .1 1.8 1.05 1.05 0 0 1-1.6-.7v-.2h-.3z" fill-rule="evenodd"/>
<path d="M87.6 81.3a1.28 1.28 0 0 1 2 .3 1.28 1.28 0 0 1-.8 1.9 1.28 1.28 0 0 1-1.6-1.3h.3a1.04 1.04 0 0 1 1.4-1 1.04 1.04 0 0 1 .3 1.8 1.04 1.04 0 0 1-1.7-.5v-.3h-.3z" fill-rule="evenodd"/>
<path d="M143.5 141.9a1.28 1.28 0 0 1 2.1 .2 1.28 1.28 0 0 1-.8 1.9 1.28 1.28 0 0 1-1.6-1.2h.2a1.05 1.05 0 0 1 1.6-.9 1.05 1.05 0 0 1 .1 1.8 1.05 1.05 0 0 1-1.7-.6v-.3h-.2z" fill-rule="evenodd"/>
<path d="M171.5 113.9a1.28 1.28 0 0 1 2 .3 1.28 1.28 0 0 1-.8 1.9 1.28 1.28 0 0 1-1.6-1.3h.3a1.04 1.04 0 0 1 1.4-.9 1.04 1.04 0 0 1 .3 1.7 1.04 1.04 0 0 1-1.7-.5v-.3h-.3z" fill-rule="evenodd"/>
</g>
<path d="M92 127.6h7v14h-7zM116.5 146.3h14v7h-14z" fill="none" stroke="#800000" stroke-width=".38"/>
<path d="M11.6 8.8h256.4v198.1h-256.4z" fill="none" stroke="#800000" stroke-width=".3"/>
<g fill="none" stroke="#008000" stroke-width=".2">
<path d="M107.1 57.7h-2.3v32.7M151.4 57.7h23.4M151.4 53.1h23.4M151.4 55.4h23.4M174.8 43.8h-77v9.3h9.3M76.9 74h2.3M79.2 64.7h-2.3v11.7M88.5 74h18.6M88.5 64.7h11.7v4.7h6.9M90.8 64.7v2.4M90.8 71.7v2.3M107.1 62.4h-4.6v25.6"/>
<path d="M151.4 74h23.4M151.4 64.7h23.4M151.4 69.4h23.4M151.4 78.7h4.7v53.6h-16.3M151.4 62.4h23.4M151.4 76.4h23.4M151.4 60h23.4M88.5 88h18.6M88.5 85.7v4.7M97.8 88v2.4M102.5 85.7h4.6M104.8 81h2.3"/>
<path d="M104.8 83.4h2.3M151.4 81h23.4M151.4 83.4h7v51.2h-7M151.4 85.7h23.4M151.4 88h23.4M151.4 99.7h23.4M151.4 95h23.4M151.4 97.3h23.4M151.4 90.4h23.4M151.4 104.3h23.4M151.4 106.7h23.4M151.4 102h23.4"/>
<path d="M172.4 118.3v2.3h2.4M95.5 139.3h7v2.3M95.5 134.6h46.6M95.5 130h16.3M95.5 132.3h35M109.5 130v20.9M125.8 130v2.3M172.4 134.6h2.4M172.4 130h2.4M174.8 125.3h-2.4v11.7M109.5 148.6h4.7M132.8 148.6h11.6"/>
<path d="M135.1 148.6v2.3M144.4 146.3v4.6M163.1 153.3h-2.3v4.6h14M163.7 147.1h.4M163.9 147.1v1.2l-.2 .2h-.3l-.2-.2M164.7 147.6v.7l.2 .2h.8v-.9M166.7 147.8l-.3-.2h-.2v.9M166.7 147.8v.7M166.7 147.8l.2-.2 .3 .2v.7M167.7 148.5h.7l.3-.2v-.5l-.3-.2h-.7v1.5M169.2 148.1h1v-.3l-.3-.2h-.5l-.2 .2v.5l.2 .2h.5M170.7 147.6v.9"/>
<path d="M171.4 147.6h-.2l-.5 .5M172.4 153.3h2.4v7"/>
</g>
<g fill="#008000" stroke="#008000" stroke-width=".2">
<circle cx="76.9" cy="74" r=".47"/>
<circle cx="104.8" cy="81" r=".47"/>
<circle cx="104.8" cy="83.4" r=".47"/>
<circle cx="172.4" cy="130" r=".47"/>
<circle cx="172.4" cy="134.6" r=".47"/>
<circle cx="174.8" cy="157.9" r=".47"/>
<circle cx="90.8" cy="64.7" r=".47"/>
<circle cx="90.8" cy="74" r=".47"/>
<circle cx="125.8" cy="132.3" r=".47"/>
<circle cx="102.5" cy="85.7" r=".47"/>
<circle cx="102.5" cy="88" r=".47"/>
<circle cx="97.8" cy="88" r=".47"/>
<circle cx="88.5" cy="88" r=".47"/>
<circle cx="135.1" cy="148.6" r=".47"/>
<circle cx="144.4" cy="148.6" r=".47"/>
<circle cx="109.5" cy="148.6" r=".47"/>
<circle cx="109.5" cy="130" r=".47"/>
</g>
<g font-size="3.8" fill="#800000">
<text x="34.9" y="11.7">1</text>
<text x="76.5" y="11.7">2</text>
<text x="118.1" y="11.7">3</text>
<text x="159.6" y="11.7">4</text>
<text x="201.2" y="11.7">5</text>
<text x="242.8" y="11.7">6</text>
<text x="12.2" y="32.9">A</text>
<text x="265.1" y="32.9">A</text>
<text x="12.2" y="71.8">B</text>
<text x="265.1" y="71.8">B</text>
<text x="12.1" y="110.8">C</text>
<text x="265" y="110.8">C</text>
<text x="12.1" y="149.7">D</text>
<text x="265" y="149.7">D</text>
<text x="12.2" y="188.6">E</text>
<text x="265.1" y="188.6">E</text>
</g>
<g font-size="2.2" fill="#808080">
<text x="107.5" y="52.7">29</text>
<text x="114" y="53.8">PC6(/RESET)</text>
<text x="134.2" y="53.8">PC0(ADC0)</text>
<text x="148.9" y="52.7">23</text>
<text x="107.5" y="57.4">21</text>
<text x="107.5" y="59.7">20</text>
<text x="114" y="58.4">GND</text>
<text x="134.2" y="58.4">PC2(ADC2)</text>
<text x="134.2" y="56.1">PC1(ADC1)</text>
<text x="148.9" y="59.7">26</text>
<text x="148.9" y="57.4">25</text>
<text x="148.9" y="55.1">24</text>
<text x="107.5" y="62.1">18</text>
<text x="114" y="60.8">AREF</text>
<text x="114" y="63.1">AVCC</text>
<text x="129.6" y="63.1">PC4(ADC4/SDA)</text>
<text x="129.9" y="65.4">PC5(ADC5/SCL)</text>
<text x="134.2" y="60.8">PC3(ADC3)</text>
<text x="148.9" y="64.4">28</text>
<text x="148.9" y="62.1">27</text>
<text x="108.6" y="69.1">7</text>
<text x="114" y="70.1">PB6(XTAL1/TOSC1)</text>
<text x="139.4" y="70.1">ADC7</text>
<text x="139.4" y="67.7">ADC6</text>
<text x="148.9" y="69.1">22</text>
<text x="148.9" y="66.7">19</text>
<text x="108.6" y="73.7">8</text>
<text x="114" y="74.7">PB7(XTAL2/TOSC2)</text>
<text x="135.3" y="74.7">PD0(RXD)</text>
<text x="135.6" y="77.1">PD1(TXD)</text>
<text x="148.9" y="76">31</text>
<text x="148.9" y="73.7">30</text>
<text x="108.6" y="80.7">3</text>
<text x="108.6" y="83">5</text>
<text x="114" y="81.7">GND</text>
<text x="135.2" y="81.7">PD3(INT1)</text>
<text x="135.2" y="79.4">PD2(INT0)</text>
<text x="148.9" y="83">2</text>
<text x="148.9" y="80.7">1</text>
<text x="148.9" y="78.4">32</text>
<text x="108.6" y="85.4">4</text>
<text x="108.6" y="87.7">6</text>
<text x="114" y="84.1">GND</text>
<text x="114" y="86.4">VCC</text>
<text x="114" y="88.7">VCC</text>
<text x="132.6" y="84.1">PD4(XCK/T0)</text>
<text x="135.1" y="88.7">PD6(AIN0)</text>
<text x="137.2" y="86.4">PD5(T1)</text>
<text x="148.9" y="87.7">10</text>
<text x="148.9" y="85.4">9</text>
<text x="135.1" y="91.1">PD7(AIN1)</text>
<text x="136.3" y="95.7">PB0(ICP)</text>
<text x="148.9" y="94.7">12</text>
<text x="148.9" y="90">11</text>
<text x="131.1" y="100.4">PB2(SS/OC1B)</text>
<text x="134.2" y="98">PB1(OC1A)</text>
<text x="148.9" y="101.7">15</text>
<text x="148.9" y="99.4">14</text>
<text x="148.9" y="97">13</text>
<text x="130" y="102.7">PB3(MOSI/OC2)</text>
<text x="134.6" y="105">PB4(MISO)</text>
<text x="135.6" y="107.4">PB5(SCK)</text>
<text x="148.9" y="106.3">17</text>
<text x="148.9" y="104">16</text>
<text x="95.3" y="129.6">1</text>
<text x="95.3" y="132">2</text>
<text x="95.3" y="134.3">3</text>
<text x="95.3" y="136.6">4</text>
<text x="95.3" y="139">5</text>
<text x="115.1" y="148.3">3</text>
<text x="118.6" y="149.3">VI</text>
<text x="125.5" y="149.3">VO</text>
<text x="130.8" y="148.3">2</text>
<text x="123.1" y="154.7" transform="rotate(-90 123.1 154.7)">1</text>
</g>
</svg>
